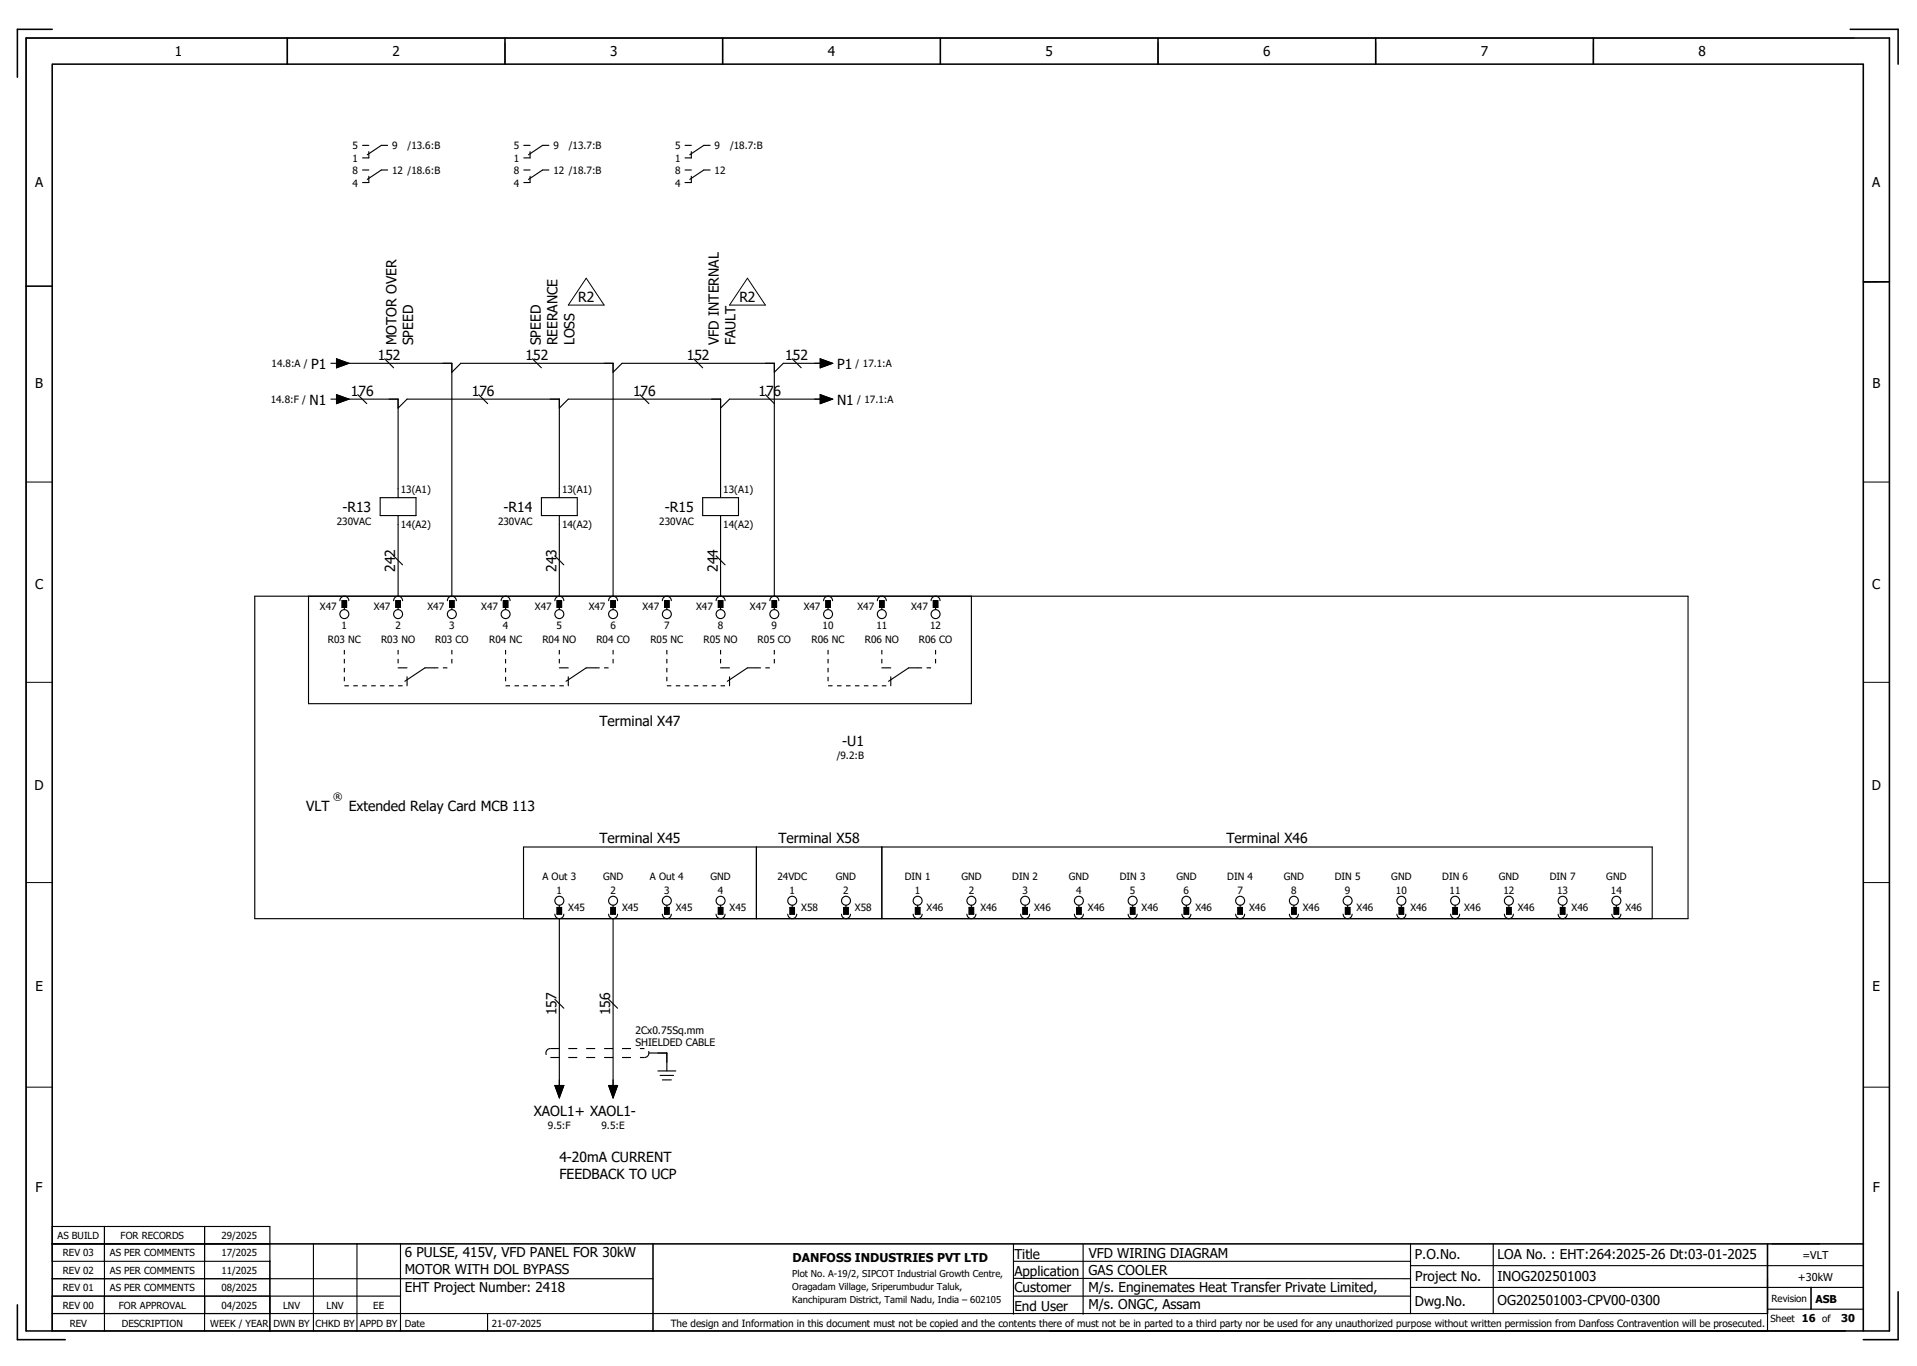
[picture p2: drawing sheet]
<svg xmlns="http://www.w3.org/2000/svg" width="428mm" height="305mm" viewBox="0 0 428 305" stroke-linecap="round" stroke-linejoin="round" font-family="sans-serif">
<g fill="none" stroke="#000" stroke-width=".35">
<path d="M5.8 8.5h416v288.7h-416zM11.7 6.5h-7.8v10.7M64.1 8.5v5.8M112.7 8.5v5.8M161.3 8.5v5.8M209.9 8.5v5.8M258.5 8.5v5.8M307.1 8.5v5.8M355.7 8.5v5.8M413.1 6.5h10.7v7.8M5.8 63.9h5.9M416 62.9h5.8"/>
<path d="M11.7 277.7h404.3M145.8 277.7v19.5M394.6 277.7v15.6M3.9 291.3v7.8h10.7M11.7 297.2v-282.9h404.3v282.9M60.3 281.6v15.6M404.3 287.5v4.8M423.8 288.4v10.7h-7.8"/>
</g>
<g fill="none" stroke="#000" stroke-width=".22">
<path d="M64.1 8.5v5.8M112.7 9.5v4.8M161.3 9.5v4.8M258.5 9.5v4.8M307.1 9.5v4.8M355.7 9.5v4.8M414.1 8.5h-408.3v288.7M130.9 62.1l4 6h-8zM166.9 62.1l4 6h-8zM421.8 62.9l-5.8 .1M5.8 107.6h5.9M416 107.6h5.8"/>
<path d="M5.8 152.3h5.9M416 152.3h5.8M5.8 197.1h5.9M416 197.1h5.8M5.8 242.7h5.9M416 242.7h5.8"/>
</g>
<g fill="none" stroke="#000" stroke-width=".25">
<path d="M80.9 32.5h1.4M80.9 38h1.4M82.3 33.9v1.4h-1.4M82.3 39.4v1.4h-1.4M86.5 32.5h-1.4l-3.1 2.1M86.5 38h-1.4l-3.1 2.1M116.9 32.5h1.4M116.9 38h1.4M118.3 33.9v1.4h-1.4M118.3 39.4v1.4h-1.4M122.5 32.5h-1.4l-3.1 2.1M122.5 38h-1.4l-3.1 2.1"/>
<path d="M152.9 32.5h1.4M152.9 38h1.4M154.3 33.9v1.4h-1.4M154.3 39.4v1.4h-1.4M158.5 32.5h-1.4l-3.1 2.1M158.5 38h-1.4l-3.1 2.1M73.9 81.1h1.2M73.9 89.1h1.2M75.1 80.1l2.8 1-2.8 1zM75.1 88.1l2.8 1-2.8 1zM75.9 81.1h25v52M75.9 89.1h13v22"/>
<path d="M79.9 88.1l2 2M85.9 80.1l2 2M88.9 91.1l2-2h34v22M100.9 83.1l2-2h34v52M106.9 88.1l2 2M118.9 80.1l2 2M124.9 91.1l2-2h34v22M136.9 83.1l2-2h34v52M142.9 88.1l2 2M154.9 80.1l2 2M170.9 88.1l2 2M176.9 80.1l2 2"/>
<path d="M183.1 80.1l2.8 1-2.8 1zM183.1 88.1l2.8 1-2.8 1zM183.9 81.1h-9l-2 2M183.9 89.1h-21l-2 2M84.9 111.1h8v4h-8zM88.9 115.1v18M120.9 111.1h8v4h-8zM124.9 115.1v18M156.9 111.1h8v4h-8zM160.9 115.1v18M56.9 133.1h320v72h-320zM68.9 133.1v24h148v-24"/>
<path d="M75.9 134.1a1 1 0 0 1 1-1 1 1 0 0 1 1 1M76.4 134.1h1v1.5h-1zM76.9 135.6v.5M87.9 134.1a1 1 0 0 1 1-1 1 1 0 0 1 1 1M87.9 124.1l2 2M88.4 134.1h1v1.5h-1zM88.9 135.6v.5M99.9 134.1a1 1 0 0 1 1-1 1 1 0 0 1 1 1M100.4 134.1h1v1.5h-1zM100.9 135.6v.5M111.9 134.1a1 1 0 0 1 1-1 1 1 0 0 1 1 1M112.4 134.1h1v1.5h-1z"/>
<path d="M112.9 135.6v.5M123.9 134.1a1 1 0 0 1 1-1 1 1 0 0 1 1 1M123.9 124.1l2 2M124.4 134.1h1v1.5h-1zM124.9 135.6v.5M135.9 134.1a1 1 0 0 1 1-1 1 1 0 0 1 1 1M136.4 134.1h1v1.5h-1zM136.9 135.6v.5M147.9 134.1a1 1 0 0 1 1-1 1 1 0 0 1 1 1M148.4 134.1h1v1.5h-1zM148.9 135.6v.5M159.9 134.1a1 1 0 0 1 1-1 1 1 0 0 1 1 1"/>
<path d="M159.9 124.1l2 2M160.4 134.1h1v1.5h-1zM160.9 135.6v.5M171.9 134.1a1 1 0 0 1 1-1 1 1 0 0 1 1 1M172.4 134.1h1v1.5h-1zM172.9 135.6v.5M183.9 134.1a1 1 0 0 1 1-1 1 1 0 0 1 1 1M184.4 134.1h1v1.5h-1zM184.9 135.6v.5M195.9 134.1a1 1 0 0 1 1-1 1 1 0 0 1 1 1M196.4 134.1h1v1.5h-1zM196.9 135.6v.5"/>
<path d="M207.9 134.1a1 1 0 0 1 1-1 1 1 0 0 1 1 1M208.4 134.1h1v1.5h-1zM208.9 135.6v.5M88.9 149.1h2M90.9 151.1v2M96.9 149.1h-2l-4.5 3M124.9 149.1h2M126.9 151.1v2M132.9 149.1h-2l-4.5 3M160.9 149.1h2M162.9 151.1v2M168.9 149.1h-2l-4.5 3"/>
<path d="M196.9 149.1h2M198.9 151.1v2M204.9 149.1h-2l-4.5 3M168.9 189.1v16M196.9 189.1v16M116.9 205.1v-16h252v16M123.9 204.1a1 1 0 0 0 1 1 1 1 0 0 0 1-1M124.4 202.6h1v1.5h-1zM124.9 202.1v.5M124.9 205.1v38M135.9 204.1a1 1 0 0 0 1 1 1 1 0 0 0 1-1M136.4 202.6h1v1.5h-1z"/>
<path d="M136.9 202.1v.5M136.9 205.1v38M147.9 204.1a1 1 0 0 0 1 1 1 1 0 0 0 1-1M148.4 202.6h1v1.5h-1zM148.9 202.1v.5M159.9 204.1a1 1 0 0 0 1 1 1 1 0 0 0 1-1M160.4 202.6h1v1.5h-1zM160.9 202.1v.5M175.9 204.1a1 1 0 0 0 1 1 1 1 0 0 0 1-1M176.4 202.6h1v1.5h-1zM176.9 202.1v.5M187.9 204.1a1 1 0 0 0 1 1 1 1 0 0 0 1-1"/>
<path d="M188.4 202.6h1v1.5h-1zM188.9 202.1v.5M203.9 204.1a1 1 0 0 0 1 1 1 1 0 0 0 1-1M204.4 202.6h1v1.5h-1zM204.9 202.1v.5M215.9 204.1a1 1 0 0 0 1 1 1 1 0 0 0 1-1M216.4 202.6h1v1.5h-1zM216.9 202.1v.5M227.9 204.1a1 1 0 0 0 1 1 1 1 0 0 0 1-1M228.4 202.6h1v1.5h-1zM228.9 202.1v.5M239.9 204.1a1 1 0 0 0 1 1 1 1 0 0 0 1-1"/>
<path d="M240.4 202.6h1v1.5h-1zM240.9 202.1v.5M251.9 204.1a1 1 0 0 0 1 1 1 1 0 0 0 1-1M252.4 202.6h1v1.5h-1zM252.9 202.1v.5M263.9 204.1a1 1 0 0 0 1 1 1 1 0 0 0 1-1M264.4 202.6h1v1.5h-1zM264.9 202.1v.5M275.9 204.1a1 1 0 0 0 1 1 1 1 0 0 0 1-1M276.4 202.6h1v1.5h-1zM276.9 202.1v.5M287.9 204.1a1 1 0 0 0 1 1 1 1 0 0 0 1-1"/>
<path d="M288.4 202.6h1v1.5h-1zM288.9 202.1v.5M299.9 204.1a1 1 0 0 0 1 1 1 1 0 0 0 1-1M300.4 202.6h1v1.5h-1zM300.9 202.1v.5M311.9 204.1a1 1 0 0 0 1 1 1 1 0 0 0 1-1M312.4 202.6h1v1.5h-1zM312.9 202.1v.5M323.9 204.1a1 1 0 0 0 1 1 1 1 0 0 0 1-1M324.4 202.6h1v1.5h-1zM324.9 202.1v.5M335.9 204.1a1 1 0 0 0 1 1 1 1 0 0 0 1-1"/>
<path d="M336.4 202.6h1v1.5h-1zM336.9 202.1v.5M347.9 204.1a1 1 0 0 0 1 1 1 1 0 0 0 1-1M348.4 202.6h1v1.5h-1zM348.9 202.1v.5M359.9 204.1a1 1 0 0 0 1 1 1 1 0 0 0 1-1M360.4 202.6h1v1.5h-1zM360.9 202.1v.5M123.9 223.1l2 2M135.9 223.1l2 2M144.9 235.1h4v4M146.9 239.1h4"/>
<path d="M123.9 242.4h2l-1 2.7zM135.9 242.4h2l-1 2.7zM147.4 240.1h3M147.9 241.1h2M11.7 273.8h48.6v7.8h-48.6zM11.7 277.7h48.6M23.3 273.8v23.4M45.7 273.8v23.4M70 277.7v19.5M79.7 277.7v19.5M89.4 277.7v19.5M226.3 277.8v15.6"/>
<path d="M241.8 277.9v15.5M314.9 277.7v15.6M333.4 277.7v15.6M395.6 277.7h10.7M11.7 285.5h134.1M11.7 293.3h382.9M60.3 289.4v3.9M108.9 293.3v3.9M226.5 285.4l88.4 .1M226.5 289.4h88.4M226.5 281.6h88.4M314.9 287.5h101.1"/>
<path d="M314.9 282.6h101.1M394.6 285.5v11.7h-382.9v-7.8h77.7M394.6 292.3h21.4"/>
<circle cx="76.9" cy="137.1" r="1"/>
<circle cx="88.9" cy="137.1" r="1"/>
<circle cx="100.9" cy="137.1" r="1"/>
<circle cx="112.9" cy="137.1" r="1"/>
<circle cx="124.9" cy="137.1" r="1"/>
<circle cx="136.9" cy="137.1" r="1"/>
<circle cx="148.9" cy="137.1" r="1"/>
<circle cx="160.9" cy="137.1" r="1"/>
<circle cx="172.9" cy="137.1" r="1"/>
<circle cx="184.9" cy="137.1" r="1"/>
<circle cx="196.9" cy="137.1" r="1"/>
<circle cx="208.9" cy="137.1" r="1"/>
<circle cx="124.9" cy="201.1" r="1"/>
<circle cx="136.9" cy="201.1" r="1"/>
<circle cx="148.9" cy="201.1" r="1"/>
<circle cx="160.9" cy="201.1" r="1"/>
<circle cx="176.9" cy="201.1" r="1"/>
<circle cx="188.9" cy="201.1" r="1"/>
<circle cx="204.9" cy="201.1" r="1"/>
<circle cx="216.9" cy="201.1" r="1"/>
<circle cx="228.9" cy="201.1" r="1"/>
<circle cx="240.9" cy="201.1" r="1"/>
<circle cx="252.9" cy="201.1" r="1"/>
<circle cx="264.9" cy="201.1" r="1"/>
<circle cx="276.9" cy="201.1" r="1"/>
<circle cx="288.9" cy="201.1" r="1"/>
<circle cx="300.9" cy="201.1" r="1"/>
<circle cx="312.9" cy="201.1" r="1"/>
<circle cx="324.9" cy="201.1" r="1"/>
<circle cx="336.9" cy="201.1" r="1"/>
<circle cx="348.9" cy="201.1" r="1"/>
<circle cx="360.9" cy="201.1" r="1"/>
</g>
<g fill="none" stroke="#000" stroke-width=".25" stroke-dasharray="1 1" stroke-linecap="butt">
<path d="M76.9 145.1v8M76.9 153.1h12M88.9 145.1v4M88.9 153.1h2M96.9 149.1h4M100.9 145.1v4M112.9 145.1v8M112.9 153.1h12M124.9 145.1v4M124.9 153.1h2M132.9 149.1h4M136.9 145.1v4"/>
<path d="M148.9 145.1v8M148.9 153.1h12M160.9 145.1v4M160.9 153.1h2M168.9 149.1h4M172.9 145.1v4M184.9 145.1v8M184.9 153.1h12M196.9 145.1v4M196.9 153.1h2M204.9 149.1h4M208.9 145.1v4"/>
</g>
<g fill="#000" stroke="#000" stroke-width=".22">
<path d="M75.1 80.1l2.8 1-2.8 1zM75.1 88.1l2.8 1-2.8 1zM183.1 80.1l2.8 1-2.8 1zM183.1 88.1l2.8 1-2.8 1zM76.4 134.1h1v1.5h-1zM88.4 134.1h1v1.5h-1zM100.4 134.1h1v1.5h-1zM112.4 134.1h1v1.5h-1zM124.4 134.1h1v1.5h-1zM136.4 134.1h1v1.5h-1zM148.4 134.1h1v1.5h-1zM160.4 134.1h1v1.5h-1z"/>
<path d="M172.4 134.1h1v1.5h-1zM184.4 134.1h1v1.5h-1zM196.4 134.1h1v1.5h-1zM208.4 134.1h1v1.5h-1zM124.4 202.6h1v1.5h-1zM136.4 202.6h1v1.5h-1zM148.4 202.6h1v1.5h-1zM160.4 202.6h1v1.5h-1zM176.4 202.6h1v1.5h-1zM188.4 202.6h1v1.5h-1zM204.4 202.6h1v1.5h-1zM216.4 202.6h1v1.5h-1z"/>
<path d="M228.4 202.6h1v1.5h-1zM240.4 202.6h1v1.5h-1zM252.4 202.6h1v1.5h-1zM264.4 202.6h1v1.5h-1zM276.4 202.6h1v1.5h-1zM288.4 202.6h1v1.5h-1zM300.4 202.6h1v1.5h-1zM312.4 202.6h1v1.5h-1zM324.4 202.6h1v1.5h-1zM336.4 202.6h1v1.5h-1zM348.4 202.6h1v1.5h-1zM360.4 202.6h1v1.5h-1z"/>
<path d="M123.9 242.4h2l-1 2.7zM135.9 242.4h2l-1 2.7z"/>
</g>
<path d="M122.9 236.1h21M122.9 234.1h21M122.9 234.1a1 1 0 0 0-1 1 1 1 0 0 0 1 1M143.9 236.1a1 1 0 0 0 1-1 1 1 0 0 0-1-1" fill="none" stroke="#000" stroke-width=".25" stroke-dasharray="2 2" stroke-linecap="butt"/>
<g font-size="3.1">
<text x="129.1" y="67.4">R2</text>
<text x="165.1" y="67.4">R2</text>
<text x="88.5" y="77.1" transform="rotate(-90 88.5 77.1)">MOTOR OVER</text>
<text x="92.2" y="77.1" transform="rotate(-90 92.2 77.1)">SPEED</text>
<text x="120.7" y="77.1" transform="rotate(-90 120.7 77.1)">SPEED</text>
<text x="124.5" y="77.1" transform="rotate(-90 124.5 77.1)">REERANCE</text>
<text x="128.2" y="77.1" transform="rotate(-90 128.2 77.1)">LOSS</text>
<text x="160.5" y="77.1" transform="rotate(-90 160.5 77.1)">VFD INTERNAL</text>
<text x="164.2" y="77.1" transform="rotate(-90 164.2 77.1)">FAULT</text>
<text x="69.5" y="82.4">P1</text>
<text x="84.3" y="80.5">152</text>
<text x="117.3" y="80.5">152</text>
<text x="153.3" y="80.5">152</text>
<text x="175.3" y="80.5">152</text>
<text x="186.9" y="82.4">P1</text>
<text x="78.3" y="88.5">176</text>
<text x="105.3" y="88.5">176</text>
<text x="141.3" y="88.5">176</text>
<text x="169.3" y="88.5">176</text>
<text x="69.1" y="90.4">N1</text>
<text x="186.9" y="90.4">N1</text>
<text x="76.4" y="114.4">-R13</text>
<text x="112.4" y="114.4">-R14</text>
<text x="148.4" y="114.4">-R15</text>
<text x="88.2" y="127.7" transform="rotate(-90 88.2 127.7)">242</text>
<text x="124.2" y="127.7" transform="rotate(-90 124.2 127.7)">243</text>
<text x="160.2" y="127.7" transform="rotate(-90 160.2 127.7)">244</text>
<text x="133.8" y="162.1">Terminal X47</text>
<text x="188" y="166.5">-U1</text>
<text x="68.4" y="181">VLT</text>
<text x="77.9" y="181">Extended Relay Card MCB 113</text>
<text x="133.8" y="188.1">Terminal X45</text>
<text x="173.8" y="188.1">Terminal X58</text>
<text x="273.8" y="188.1">Terminal X46</text>
<text x="124.2" y="226.7" transform="rotate(-90 124.2 226.7)">157</text>
<text x="136.2" y="226.7" transform="rotate(-90 136.2 226.7)">156</text>
<text x="119.2" y="249.2">XAOL1+ XAOL1-</text>
<text x="124.9" y="259.5">4-20mA CURRENT</text>
<text x="124.9" y="263.2">FEEDBACK TO UCP</text>
</g>
<g font-size="3">
<text x="39" y="12.6">1</text>
<text x="87.6" y="12.6">2</text>
<text x="136.2" y="12.6">3</text>
<text x="184.8" y="12.6">4</text>
<text x="233.4" y="12.6">5</text>
<text x="282" y="12.6">6</text>
<text x="330.6" y="12.6">7</text>
<text x="379.2" y="12.6">8</text>
<text x="7.8" y="41.8">A</text>
<text x="418" y="41.8">A</text>
<text x="7.9" y="86.7">B</text>
<text x="418" y="86.7">B</text>
<text x="7.8" y="131.6">C</text>
<text x="418" y="131.6">C</text>
<text x="7.7" y="176.5">D</text>
<text x="417.9" y="176.5">D</text>
<text x="7.9" y="221.3">E</text>
<text x="418.1" y="221.3">E</text>
<text x="8" y="266.2">F</text>
<text x="418.1" y="266.2">F</text>
<text x="90.4" y="280.8">6 PULSE, 415V, VFD PANEL FOR 30kW</text>
<text x="226.5" y="281">Title</text>
<text x="243.1" y="280.8">VFD WIRING DIAGRAM</text>
<text x="315.9" y="281">P.O.No.</text>
<text x="334.4" y="281.1">LOA No. : EHT:264:2025-26 Dt:03-01-2025</text>
<text x="90.4" y="284.4">MOTOR WITH DOL BYPASS</text>
<text x="226.5" y="284.9">Application</text>
<text x="243" y="284.6">GAS COOLER</text>
<text x="316" y="286">Project No.</text>
<text x="334.4" y="286.1">INOG202501003</text>
<text x="90.4" y="288.4">EHT Project Number: 2418</text>
<text x="226.5" y="292.7">End User</text>
<text x="226.5" y="288.5">Customer</text>
<text x="243" y="292.3">M/s. ONGC, Assam</text>
<text x="243" y="288.5">M/s. Enginemates Heat Transfer Private Limited,</text>
<text x="315.9" y="291.7">Dwg.No.</text>
<text x="334.4" y="291.3">OG202501003-CPV00-0300</text>
</g>
<text font-size="2.7" x="177" y="281.7">DANFOSS INDUSTRIES PVT LTD</text>
<g font-size="2.4">
<text x="402.4" y="281.1">=VLT</text>
<text x="401.4" y="286">+30kW</text>
<text x="405.3" y="290.8">ASB</text>
<text x="411.1" y="295.2">30</text>
</g>
<g font-size="2.3">
<text x="141.9" y="230.9">2Cx0.75Sq.mm</text>
<text x="141.9" y="233.6">SHIELDED CABLE</text>
</g>
<g font-size="2.2">
<text x="78.7" y="33.3">5</text>
<text x="87.5" y="33.3">9</text>
<text x="91" y="33.3">/13.6:B</text>
<text x="114.7" y="33.3">5</text>
<text x="123.5" y="33.3">9</text>
<text x="127" y="33.3">/13.7:B</text>
<text x="150.7" y="33.3">5</text>
<text x="159.5" y="33.3">9</text>
<text x="163" y="33.3">/18.7:B</text>
<text x="78.7" y="36.1">1</text>
<text x="78.7" y="41.6">4</text>
<text x="78.7" y="38.8">8</text>
<text x="87.5" y="38.8">12 /18.6:B</text>
<text x="114.7" y="36.1">1</text>
<text x="114.7" y="41.6">4</text>
<text x="114.7" y="38.8">8</text>
<text x="123.5" y="38.8">12 /18.7:B</text>
<text x="150.7" y="36.1">1</text>
<text x="150.7" y="41.6">4</text>
<text x="150.7" y="38.8">8</text>
<text x="159.5" y="38.8">12</text>
<text x="60.6" y="82">14.8:A /</text>
<text x="191" y="82">/ 17.1:A</text>
<text x="60.4" y="90">14.8:F /</text>
<text x="191.4" y="90">/ 17.1:A</text>
<text x="89.5" y="110.1">13(A1)</text>
<text x="125.5" y="110.1">13(A1)</text>
<text x="161.5" y="110.1">13(A1)</text>
<text x="75.2" y="117.2">230VAC</text>
<text x="89.5" y="118">14(A2)</text>
<text x="111.2" y="117.2">230VAC</text>
<text x="125.5" y="118">14(A2)</text>
<text x="147.2" y="117.2">230VAC</text>
<text x="161.5" y="118">14(A2)</text>
<text x="71.4" y="136.2">X47</text>
<text x="83.4" y="136.2">X47</text>
<text x="95.4" y="136.2">X47</text>
<text x="107.4" y="136.2">X47</text>
<text x="119.4" y="136.2">X47</text>
<text x="131.4" y="136.2">X47</text>
<text x="143.4" y="136.2">X47</text>
<text x="155.4" y="136.2">X47</text>
<text x="167.4" y="136.2">X47</text>
<text x="179.4" y="136.2">X47</text>
<text x="191.4" y="136.2">X47</text>
<text x="203.4" y="136.2">X47</text>
<text x="73.2" y="143.6">R03 NC</text>
<text x="76.3" y="140.4">1</text>
<text x="85.1" y="143.6">R03 NO</text>
<text x="88.3" y="140.4">2</text>
<text x="97.2" y="143.6">R03 CO</text>
<text x="100.3" y="140.4">3</text>
<text x="109.2" y="143.6">R04 NC</text>
<text x="112.3" y="140.4">4</text>
<text x="121.1" y="143.6">R04 NO</text>
<text x="124.3" y="140.4">5</text>
<text x="133.2" y="143.6">R04 CO</text>
<text x="136.3" y="140.4">6</text>
<text x="145.2" y="143.6">R05 NC</text>
<text x="148.3" y="140.4">7</text>
<text x="157.1" y="143.6">R05 NO</text>
<text x="160.3" y="140.4">8</text>
<text x="169.2" y="143.6">R05 CO</text>
<text x="172.3" y="140.4">9</text>
<text x="181.2" y="143.6">R06 NC</text>
<text x="183.7" y="140.4">10</text>
<text x="193.1" y="143.6">R06 NO</text>
<text x="195.7" y="140.4">11</text>
<text x="205.2" y="143.6">R06 CO</text>
<text x="207.7" y="140.4">12</text>
<text x="186.8" y="169.4">/9.2:B</text>
<text x="74.4" y="178.7">®</text>
<text x="121.1" y="196.4">A Out 3</text>
<text x="134.6" y="196.4">GND</text>
<text x="145.1" y="196.4">A Out 4</text>
<text x="158.6" y="196.4">GND</text>
<text x="173.6" y="196.4">24VDC</text>
<text x="186.6" y="196.4">GND</text>
<text x="202" y="196.4">DIN 1</text>
<text x="214.6" y="196.4">GND</text>
<text x="226" y="196.4">DIN 2</text>
<text x="238.6" y="196.4">GND</text>
<text x="250" y="196.4">DIN 3</text>
<text x="262.6" y="196.4">GND</text>
<text x="274" y="196.4">DIN 4</text>
<text x="286.6" y="196.4">GND</text>
<text x="298" y="196.4">DIN 5</text>
<text x="310.6" y="196.4">GND</text>
<text x="322" y="196.4">DIN 6</text>
<text x="334.6" y="196.4">GND</text>
<text x="346" y="196.4">DIN 7</text>
<text x="358.6" y="196.4">GND</text>
<text x="124.3" y="199.7">1</text>
<text x="126.9" y="203.4">X45</text>
<text x="136.3" y="199.7">2</text>
<text x="138.9" y="203.4">X45</text>
<text x="148.3" y="199.7">3</text>
<text x="150.9" y="203.4">X45</text>
<text x="160.3" y="199.7">4</text>
<text x="162.9" y="203.4">X45</text>
<text x="176.3" y="199.7">1</text>
<text x="178.9" y="203.4">X58</text>
<text x="188.3" y="199.7">2</text>
<text x="190.9" y="203.4">X58</text>
<text x="204.3" y="199.7">1</text>
<text x="206.9" y="203.4">X46</text>
<text x="216.3" y="199.7">2</text>
<text x="218.9" y="203.4">X46</text>
<text x="228.3" y="199.7">3</text>
<text x="230.9" y="203.4">X46</text>
<text x="240.3" y="199.7">4</text>
<text x="242.9" y="203.4">X46</text>
<text x="252.3" y="199.7">5</text>
<text x="254.9" y="203.4">X46</text>
<text x="264.3" y="199.7">6</text>
<text x="266.9" y="203.4">X46</text>
<text x="276.3" y="199.7">7</text>
<text x="278.9" y="203.4">X46</text>
<text x="288.3" y="199.7">8</text>
<text x="290.9" y="203.4">X46</text>
<text x="300.3" y="199.7">9</text>
<text x="302.9" y="203.4">X46</text>
<text x="311.7" y="199.7">10</text>
<text x="314.9" y="203.4">X46</text>
<text x="323.7" y="199.7">11</text>
<text x="326.9" y="203.4">X46</text>
<text x="335.7" y="199.7">12</text>
<text x="338.9" y="203.4">X46</text>
<text x="347.7" y="199.7">13</text>
<text x="350.9" y="203.4">X46</text>
<text x="359.7" y="199.7">14</text>
<text x="362.9" y="203.4">X46</text>
<text x="122.3" y="252.1">9.5:F</text>
<text x="134.3" y="252.1">9.5:E</text>
<text x="12.9" y="276.7">AS BUILD</text>
<text x="14" y="280.5">REV 03</text>
<text x="24.5" y="280.5">AS PER COMMENTS</text>
<text x="26.9" y="276.7">FOR RECORDS</text>
<text x="49.5" y="280.5">17/2025</text>
<text x="49.5" y="276.7">29/2025</text>
<text x="14" y="284.4">REV 02</text>
<text x="24.5" y="284.4">AS PER COMMENTS</text>
<text x="49.5" y="284.4">11/2025</text>
<text x="14" y="292.2">REV 00</text>
<text x="14" y="288.3">REV 01</text>
<text x="24.5" y="288.3">AS PER COMMENTS</text>
<text x="26.5" y="292.2">FOR APPROVAL</text>
<text x="49.5" y="288.3">08/2025</text>
<text x="49.5" y="292.2">04/2025</text>
<text x="63.2" y="292.2">LNV</text>
<text x="72.9" y="292.2">LNV</text>
<text x="83.3" y="292.2">EE</text>
<text x="395.5" y="290.7">Revision</text>
<text x="15.6" y="296.2">REV</text>
<text x="27.2" y="296.2">DESCRIPTION</text>
<text x="47" y="296.2">WEEK / YEAR</text>
<text x="61.1" y="296.2">DWN BY</text>
<text x="70.5" y="296.2">CHKD BY</text>
<text x="80.4" y="296.2">APPD BY</text>
<text x="90.4" y="296.2">Date</text>
<text x="109.8" y="296.2">21-07-2025</text>
<text x="149.7" y="296.3">The design and Information in this document must not be copied and the contents there of must not be in parted to a third party nor be used for any unauthorized purpose without written permission from Danfoss Contravention will be prosecuted.</text>
<text x="395.3" y="295.1">Sheet 16 of</text>
</g>
<g font-size="2.1">
<text x="176.9" y="285">Plot No. A-19/2, SIPCOT Industrial Growth Centre,</text>
<text x="176.9" y="287.9">Oragadam Village, Sriperumbudur Taluk,</text>
<text x="176.9" y="290.9">Kanchipuram District, Tamil Nadu, India – 602105</text>
</g>
</svg>
